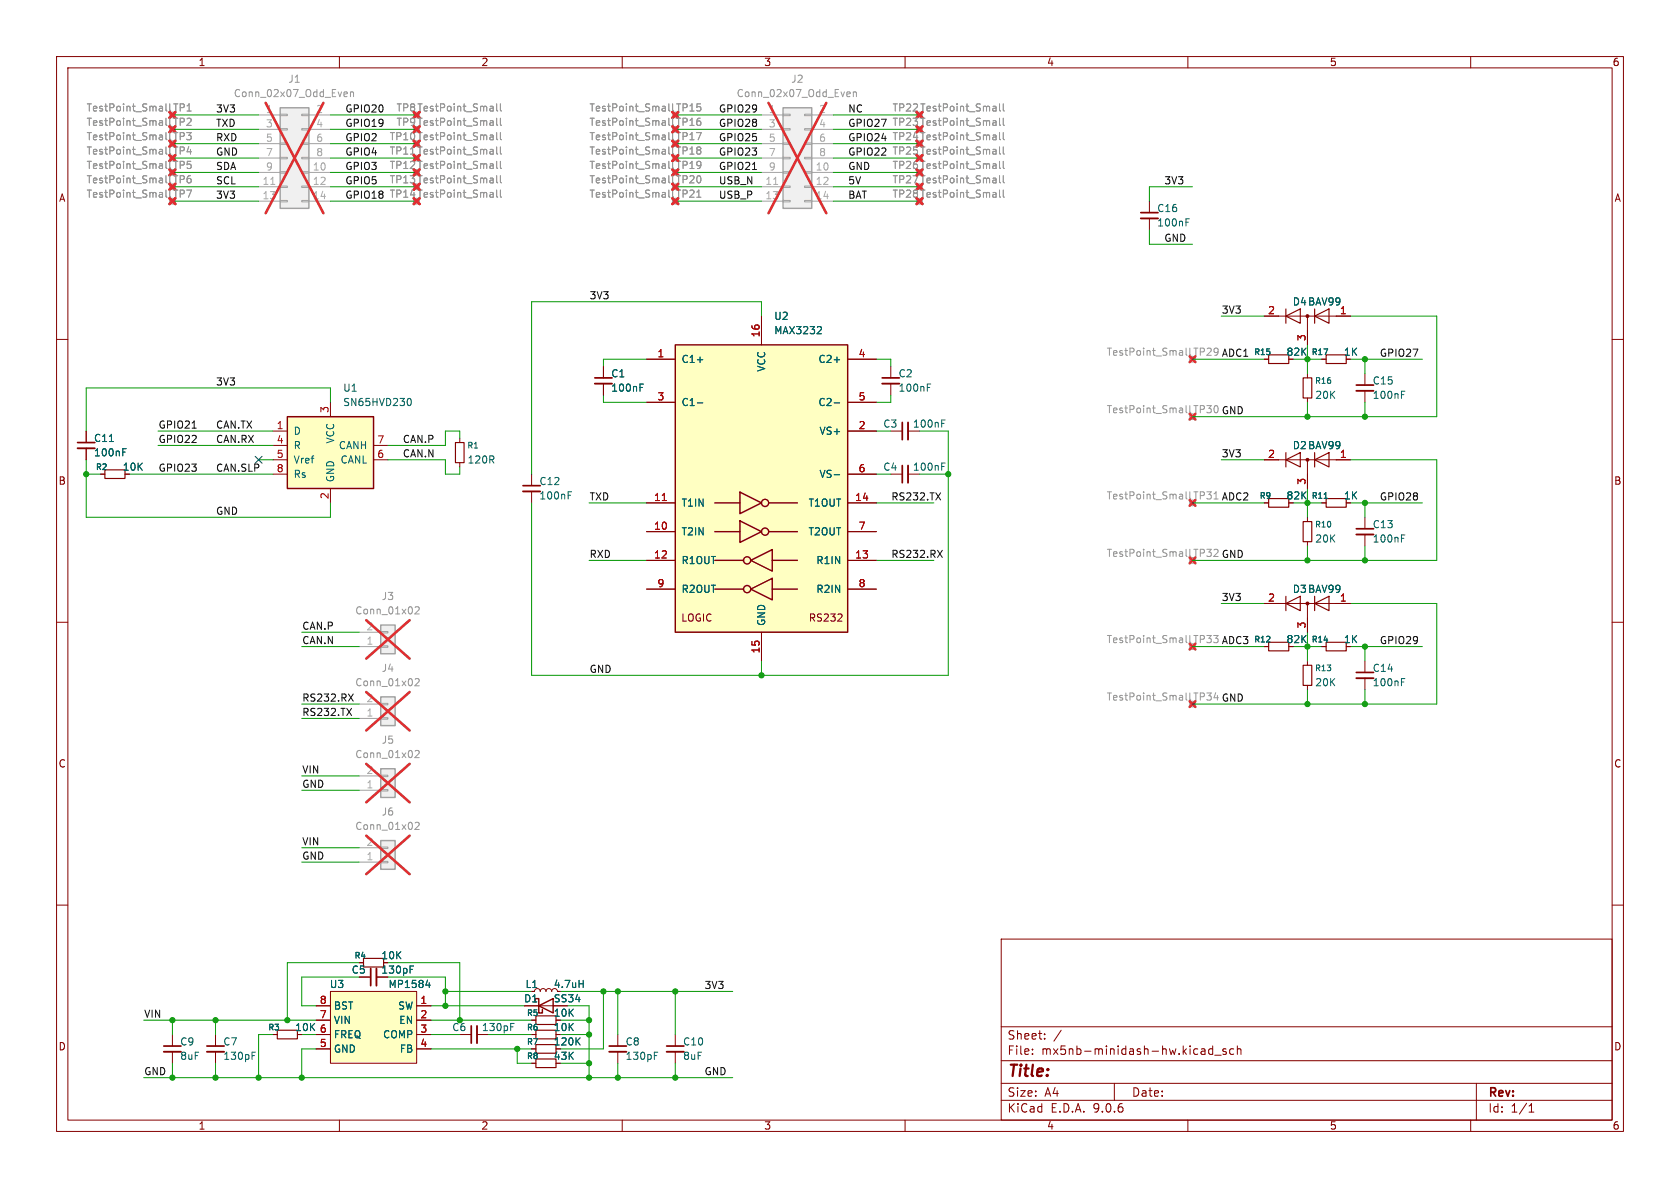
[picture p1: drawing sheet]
<svg xmlns="http://www.w3.org/2000/svg" width="297mm" height="210mm" viewBox="0 0 297 210" stroke-linecap="round" stroke-linejoin="round" font-family="sans-serif">
<g fill="none" stroke="#840000" stroke-width=".18">
<path d="M10 10h277v190h-277zM12 12h273v186h-273zM60 10v2M110 10v2M160 10v2M210 10v2M260 10v2M10 60h2M15.2 76.2v2M15.2 79.2v2.1M285 60h2M17.8 83.8h.7"/>
<path d="M241.3 91.4v2.1M241.3 94.5v2M10 110h2M241.3 116.8v2.1M241.3 119.9v2M285 110h2M10 160h2M94.5 175.3l.1-.4 .4-.1 .4 .1 .1 .4 .1-.4 .3-.1h.4l.2 .5 .2-.4 .4-.1 .3 .1 .1 .4M177 166h108v32h-108zM285 160h2M60 198v2M110 198v2"/>
<path d="M160 198v2M177 194.5h108M177 191.5h108M177 187.5h108M177 181.5h108M182.5 186.3v.1M182.5 185.5v.1M184.7 183.6v.1M184.7 182.8v.1M187.6 182.1l-1.3 2M197 191.5v3M210 198v2"/>
<path d="M214.4 184.9v1.5M214.4 185.5l-.4-.1-.3 .3v.4l.1 .2h.6M214.7 186.5h1.2M216.7 185.5l-.3-.1-.2 .2v.2l.5 .2v.3h-.5M218.1 185.5l-.4-.1-.3 .3v.4l.1 .2h.6M218.7 185.5l.3-.1 .3 .1 .1 .9M218.7 184.9v1.5M260 198v2M261 191.5v6.5M270.3 196.6h.9M270.3 195.5l.4-.4v1.5"/>
</g>
<path d="M18.5 83.1h3.6v1.5h-3.6z" fill="none" stroke="#840000" stroke-width=".2"/>
<path d="M19.3 78h.8M21.7 79.9h.4M21.7 79.3h.6M247.8 95.2h.4M247.8 94.6h.6M247.8 120h.6M247.8 120.6h.4M102.4 173.9h.7M103.1 173.3v1.3" fill="none" stroke="#006464" stroke-width=".18"/>
<path d="M13.7 78.2h3.1M239.8 93.5h3M239.8 118.9h3" fill="none" stroke="#840000" stroke-width=".3"/>
<path d="M13.7 79.2h3.1M239.8 94.5h3M239.8 119.9h3" fill="none" stroke="#840000" stroke-width=".33"/>
<path d="M67.3 135.9h2.5v5.1h-2.5z" fill="#f0f0f0"/>
<path d="M67.3 135.9h2.5v5.1h-2.5z" fill="none" stroke="#a1a1a1" stroke-width=".25"/>
<g fill="none" stroke="#a1a1a1" stroke-width=".18">
<path d="M63.5 139.7h3.8M63.5 137.2h3.8M67.3 139.6h1.3v.2h-1.3zM67.3 137h1.3v.3h-1.3z"/>
<circle cx="210.8" cy="73.7" r=".51"/>
<circle cx="210.8" cy="63.5" r=".51"/>
</g>
<path d="M208.9 62l.2 .1v.7M208.9 72.1l.2 .2v.7M209.1 62.7l-.4 .1M209.1 62.3h-.4M209.1 72.9l-.4 .1M209.1 72.4l-.4 .1M209.7 61.5v1.1l.2 .2M209.7 71.7v1.1l.2 .2M73.4 132.8l.5-.1 .2 .3-.8 .9h.8" fill="none" stroke="#989898" stroke-width=".18"/>
<path d="M210.3 63l1 1M210.3 73.2l1 1M211.3 63l-1 1M211.3 73.2l-1 1M64.7 135l7.7 6.8M72.4 135l-7.7 6.8" fill="none" stroke="#e12e31" stroke-width=".46"/>
<path d="M239.8 68.1h3" fill="none" stroke="#840000" stroke-width=".3"/>
<path d="M239.8 69.1h3" fill="none" stroke="#840000" stroke-width=".33"/>
<path d="M241.3 66v2.1M241.3 69.1v2M223.5 81.3h15.3M231.1 81.3v5.1M231.1 91.4v.8M231.1 95.8v.7M223.5 106.7h15.3M231.1 106.7v5.1M231.1 116.8v.8M233.7 114.3h.7M231.1 121.2v.7" fill="none" stroke="#840000" stroke-width=".18"/>
<path d="M247.8 69.8h.4M247.8 69.2h.6" fill="none" stroke="#006464" stroke-width=".18"/>
<path d="M227.3 81.3l2.6-1.3v2.6zM227.3 80v2.6M230.4 92.2h1.5v3.6h-1.5zM232.4 81.3l2.5-1.3v2.6zM232.4 80v2.6M227.3 106.7l2.6-1.3v2.6zM227.3 105.4v2.6M230.4 117.6h1.5v3.6h-1.5zM232.4 106.7l2.5-1.3v2.6zM232.4 105.4v2.6M234.4 113.5h3.6v1.6h-3.6z" fill="none" stroke="#840000" stroke-width=".2"/>
<g fill="#840000" stroke="#840000" stroke-width=".18">
<circle cx="231.1" cy="106.7" r=".25"/>
<circle cx="231.1" cy="81.3" r=".25"/>
</g>
<path d="M67.3 110.5h2.5v5.1h-2.5z" fill="#f0f0f0"/>
<path d="M67.3 110.5h2.5v5.1h-2.5z" fill="none" stroke="#a1a1a1" stroke-width=".25"/>
<path d="M63.5 114.3h3.8M63.5 111.8h3.8M67.3 114.2h1.3v.2h-1.3zM67.3 111.6h1.3v.3h-1.3z" fill="none" stroke="#a1a1a1" stroke-width=".18"/>
<path d="M73.4 107.4l.5-.1 .2 .3-.8 .9h.8" fill="none" stroke="#989898" stroke-width=".18"/>
<path d="M64.7 109.6l7.7 6.8M72.4 109.6l-7.7 6.8" fill="none" stroke="#e12e31" stroke-width=".46"/>
<path d="M67.3 123.2h2.5v5.1h-2.5z" fill="#f0f0f0"/>
<path d="M67.3 123.2h2.5v5.1h-2.5z" fill="none" stroke="#a1a1a1" stroke-width=".25"/>
<g fill="none" stroke="#a1a1a1" stroke-width=".18">
<path d="M63.5 127h3.8M63.5 124.5h3.8M67.3 126.9h1.3v.2h-1.3zM67.3 124.3h1.3v.3h-1.3z"/>
<circle cx="30.5" cy="25.4" r=".51"/>
<circle cx="30.5" cy="20.3" r=".51"/>
<circle cx="30.5" cy="33" r=".51"/>
<circle cx="30.5" cy="27.9" r=".51"/>
<circle cx="30.5" cy="30.5" r=".51"/>
<circle cx="30.5" cy="35.6" r=".51"/>
<circle cx="30.5" cy="22.9" r=".51"/>
<circle cx="162.6" cy="30.5" r=".51"/>
<circle cx="162.6" cy="27.9" r=".51"/>
<circle cx="162.6" cy="25.4" r=".51"/>
<circle cx="162.6" cy="20.3" r=".51"/>
<circle cx="162.6" cy="33" r=".51"/>
<circle cx="162.6" cy="22.9" r=".51"/>
<circle cx="162.6" cy="35.6" r=".51"/>
</g>
<g fill="none" stroke="#989898" stroke-width=".18">
<path d="M28.6 18.8l.1 .2v.6M28.7 19.6h-.4M28.7 19.1h-.4M29.3 18.4v1l.2 .2M175.9 18.8l.2 .2v.6M176.1 19.6h-.4M176.1 19.1h-.4M176.7 18.4v1l.2 .2M177.4 18.4v1l.1 .2M28.6 21.3l.1 .2v.7M28.6 23.9l.1 .1v.7M28.6 26.4l.1 .2v.6"/>
<path d="M28.6 28.9l.1 .2v.7M28.6 31.5l.1 .2v.6M28.6 34l.1 .2v.7M28.7 34.8l-.4 .1M28.7 34.3l-.4 .1M28.7 32.3h-.4M28.7 31.8h-.4M28.7 29.7l-.4 .1M28.7 29.2l-.4 .1M28.7 24.6l-.4 .1M28.7 24.2h-.4M28.7 22.1l-.4 .1"/>
<path d="M28.7 21.6l-.4 .1M28.7 27.2h-.4M28.7 26.7l-.4 .1M29.3 33.6v1.1l.2 .2M29.3 20.9v1.1l.2 .2M29.3 23.4v1.1l.2 .2M29.3 26v1.1l.2 .1M29.3 28.5v1.1l.2 .2M29.3 31.1v1l.2 .2M175.9 21.3l.2 .2v.7M175.9 23.9l.2 .1v.7M175.9 26.4l.2 .2v.6"/>
<path d="M175.9 28.9l.2 .2v.7M175.9 31.5l.2 .2v.6M175.9 34l.2 .2v.7M176.1 34.8l-.4 .1M176.1 34.3l-.4 .1M176.1 32.3h-.4M176.1 31.8h-.4M176.1 29.7l-.4 .1M176.1 29.2l-.4 .1M176.1 24.6l-.4 .1M176.1 24.2h-.4M176.1 22.1l-.4 .1"/>
<path d="M176.1 21.6l-.4 .1M176.1 27.2h-.4M176.1 26.7l-.4 .1M176.7 31.1v1l.2 .2M176.7 20.9v1.1l.2 .2M176.7 23.4v1.1l.2 .2M176.7 26v1.1l.2 .1M176.7 28.5v1.1l.2 .2M176.7 33.6v1.1l.2 .2M177.4 31.1v1l.1 .2M177.4 20.9v1.1l.1 .2M177.4 23.4v1.1l.1 .2"/>
<path d="M177.4 26v1.1l.1 .1M177.4 28.5v1.1l.1 .2M177.4 33.6v1.1l.1 .2M73.4 120.1l.5-.1 .2 .3-.8 .9h.8"/>
</g>
<g fill="none" stroke="#e12e31" stroke-width=".46">
<path d="M30 19.8l1 1M31 19.8l-1 1M162.1 19.8l1 1M163.1 19.8l-1 1M30 35.1l1 1M30 32.5l1 1M30 30l1 1M30 24.9l1 1M30 22.4l1 1M30 27.4l1 1M31 35.1l-1 1M31 32.5l-1 1"/>
<path d="M31 30l-1 1M31 24.9l-1 1M31 22.4l-1 1M31 27.4l-1 1M162.1 32.5l1 1M162.1 30l1 1M162.1 22.4l1 1M162.1 24.9l1 1M162.1 35.1l1 1M162.1 27.4l1 1M163.1 32.5l-1 1M163.1 30l-1 1"/>
<path d="M163.1 22.4l-1 1M163.1 24.9l-1 1M163.1 35.1l-1 1M163.1 27.4l-1 1M64.7 122.3l7.7 6.8M72.4 122.3l-7.7 6.8"/>
</g>
<path d="M227.3 55.9l2.6-1.3v2.6zM227.3 54.6v2.6M232.4 55.9l2.5-1.3v2.6zM232.4 54.6v2.6M224.3 62.7h3.5v1.6h-3.5zM230.4 66.8h1.5v3.6h-1.5zM234.4 62.7h3.6v1.6h-3.6zM224.3 88.1h3.5v1.6h-3.5zM234.4 88.1h3.6v1.6h-3.6zM49 182.1h3.6v1.5h-3.6z" fill="none" stroke="#840000" stroke-width=".2"/>
<g fill="none" stroke="#840000" stroke-width=".18">
<path d="M203.2 35.6v2M203.2 38.6v2M223.5 55.9h15.3M231.1 55.9v5.1M157.5 64.8v2M157.5 67.8v2.1M223.5 63.5h.8M231.1 66v.8M231.1 70.4v.7M233.7 63.5h.7M223.5 88.9h.8M233.7 88.9h.7"/>
<path d="M30.5 182.9v2M30.5 185.9v2.1M38.1 182.9v2M38.1 185.9v2.1M48.3 182.9h.7"/>
</g>
<path d="M209.7 39.3h.4M209.7 38.7h.6M163.9 68.5h.5M163.9 67.9h.6M234.1 88.1h.6M44.6 186.6h.4M44.6 186h.6" fill="none" stroke="#006464" stroke-width=".18"/>
<circle cx="231.1" cy="55.9" r=".25" fill="#840000" stroke="#840000" stroke-width=".18"/>
<path d="M201.7 37.6h3M156 66.8h3M29 184.9h3M36.6 184.9h3" fill="none" stroke="#840000" stroke-width=".3"/>
<path d="M201.7 38.6h3M156 67.8h3M29 185.9h3M36.6 185.9h3" fill="none" stroke="#840000" stroke-width=".33"/>
<path d="M49.5 19.1h5.1v17.7h-5.1z" fill="#f0f0f0"/>
<path d="M49.5 19.1h5.1v17.7h-5.1z" fill="none" stroke="#a1a1a1" stroke-width=".25"/>
<g fill="none" stroke="#a1a1a1" stroke-width=".18">
<path d="M45.7 20.3h3.8M45.7 22.9h3.8M45.7 25.4h3.8M45.7 27.9h3.8M45.7 30.5h3.8M45.7 33h3.8M45.7 35.6h3.8M49.5 20.2h1.3v.2h-1.3zM49.5 22.7h1.3v.3h-1.3zM49.5 25.3h1.3v.2h-1.3zM49.5 27.8h1.3v.3h-1.3zM49.5 30.4h1.3v.2h-1.3z"/>
<path d="M49.5 32.9h1.3v.2h-1.3zM49.5 35.4h1.3v.3h-1.3zM53.3 20.2h1.3v.2h-1.3zM53.3 22.7h1.3v.3h-1.3zM53.3 25.3h1.3v.2h-1.3zM53.3 27.8h1.3v.3h-1.3zM53.3 30.4h1.3v.2h-1.3zM53.3 32.9h1.3v.2h-1.3zM53.3 35.4h1.3v.3h-1.3zM54.6 20.3h3.8M54.6 22.9h3.8M54.6 25.4h3.8"/>
<path d="M54.6 27.9h3.8M54.6 30.5h3.8M54.6 33h3.8M54.6 35.6h3.8"/>
<circle cx="119.4" cy="22.9" r=".51"/>
</g>
<path d="M47.9 32.6h.7" fill="none" stroke="#aaa" stroke-width=".18"/>
<path d="M61 16.2l.4 .1v.2l-.6 .2M61.4 17l-.4 .1M62 16.4l.1-.2 .3 .1 .1 .8M62 16.2v.9M117.5 21.3l.1 .2v.7M117.6 22.1l-.4 .1M117.6 21.6l-.4 .1M118.2 20.9v1.1l.2 .2" fill="none" stroke="#989898" stroke-width=".18"/>
<path d="M47 18.2l10.2 19.5M57.2 18.2l-10.2 19.5M118.9 22.4l1 1M119.9 22.4l-1 1" fill="none" stroke="#e12e31" stroke-width=".46"/>
<path d="M67.3 148.6h2.5v5.1h-2.5z" fill="#f0f0f0"/>
<path d="M67.3 148.6h2.5v5.1h-2.5z" fill="none" stroke="#a1a1a1" stroke-width=".25"/>
<g fill="none" stroke="#a1a1a1" stroke-width=".18">
<path d="M63.5 152.4h3.8M63.5 149.9h3.8M67.3 152.3h1.3v.2h-1.3zM67.3 149.7h1.3v.3h-1.3z"/>
<circle cx="119.4" cy="25.4" r=".51"/>
<circle cx="119.4" cy="20.3" r=".51"/>
<circle cx="119.4" cy="30.5" r=".51"/>
<circle cx="119.4" cy="27.9" r=".51"/>
<circle cx="119.4" cy="33" r=".51"/>
</g>
<g fill="none" stroke="#989898" stroke-width=".18">
<path d="M117.5 18.8l.1 .2v.6M117.6 19.6h-.4M117.6 19.1h-.4M118.2 18.4v1l.2 .2M117.5 23.9l.1 .1v.7M117.5 26.4l.1 .2v.6M117.5 28.9l.1 .2v.7M117.5 31.5l.1 .2v.6M117.6 24.6l-.4 .1M117.6 24.2h-.4M117.6 27.2h-.4M117.6 26.7l-.4 .1"/>
<path d="M117.6 32.3h-.4M117.6 31.8h-.4M117.6 29.7l-.4 .1M117.6 29.2l-.4 .1M118.2 23.4v1.1l.2 .2M118.2 26v1.1l.2 .1M118.2 28.5v1.1l.2 .2M118.2 31.1v1l.2 .2M73.4 145.5l.5-.1 .2 .3-.8 .9h.8"/>
</g>
<path d="M118.9 19.8l1 1M119.9 19.8l-1 1M118.9 24.9l1 1M118.9 27.4l1 1M118.9 32.5l1 1M118.9 30l1 1M119.9 24.9l-1 1M119.9 27.4l-1 1M119.9 32.5l-1 1M119.9 30l-1 1M64.7 147.7l7.7 6.8M72.4 147.7l-7.7 6.8" fill="none" stroke="#e12e31" stroke-width=".46"/>
<path d="M64.3 169.4h3.5v1.5h-3.5zM94.7 187.2h3.6v1.5h-3.6z" fill="none" stroke="#840000" stroke-width=".2"/>
<path d="M63.5 170.2h.8M94 188h.7" fill="none" stroke="#840000" stroke-width=".18"/>
<path d="M119.4 61h30.5v50.8h-30.5z" fill="#ffffc2"/>
<g fill="none" stroke="#840000" stroke-width=".25">
<path d="M119.4 61h30.5v50.8h-30.5zM126.4 88.9h4.4M126.4 94h4.4M126.4 99.1h5M130.8 87l3.8 1.9-3.8 1.9zM130.8 92.1l3.8 1.9-3.8 1.9zM132.7 99.1l3.8-1.9v3.8zM135.9 88.9h5.1M135.9 94h5.1M136.5 99.1h4.5M126.4 104.1h5M132.7 104.1l3.8-1.9v3.8z"/>
<path d="M136.5 104.1h4.5"/>
<circle cx="132.1" cy="99.1" r=".63"/>
<circle cx="135.3" cy="88.9" r=".63"/>
<circle cx="135.3" cy="94" r=".63"/>
<circle cx="132.1" cy="104.1" r=".63"/>
</g>
<g fill="none" stroke="#840000" stroke-width=".18">
<path d="M134.6 55.9v5.1M114.3 63.5h5.1M114.3 71.1h5.1M149.9 63.5h5M149.9 71.1h5M149.9 76.2h5M114.3 88.9h5.1M114.3 94h5.1M114.3 99.1h5.1M149.9 88.9h5M149.9 94h5M149.9 99.1h5"/>
<path d="M149.9 83.8h5M114.3 104.1h5.1M134.6 111.8v5M148.1 109.8h.8M148.8 108.7v.4M149.9 104.1h5M63.5 172.7h2M66.5 172.7h2.1"/>
</g>
<path d="M145 57.7l.2 .3v.3l-.8 .7h.8M123.3 63.6h.9M123.3 71.2h.9M147.5 63.6h.9M147.5 71.2h.9M147.5 83.9h.9M72.5 171.4h.4M72.5 170.8h.6" fill="none" stroke="#006464" stroke-width=".18"/>
<path d="M117.1 88.5h.7" fill="none" stroke="#a90000" stroke-width=".18"/>
<path d="M65.5 171.2v3" fill="none" stroke="#840000" stroke-width=".3"/>
<path d="M66.5 171.2v3" fill="none" stroke="#840000" stroke-width=".33"/>
<path d="M58.4 175.3h15.3v12.7h-15.3z" fill="#ffffc2"/>
<g fill="none" stroke="#840000" stroke-width=".18">
<path d="M55.9 177.8h2.5M58.4 175.3h15.3v12.7h-15.3zM73.7 177.8h2.5M55.9 180.3h2.5M55.9 182.9h2.5M55.9 185.4h2.5M73.7 180.3h2.5M73.7 182.9h2.5M73.7 185.4h2.5M81.3 182.9h2M84.3 182.9h2.1M94 180.3h.7"/>
<path d="M94 182.9h.7M94 185.4h.7"/>
</g>
<path d="M75.3 174.1h.8M75.9 173.7v.9M90.3 181.5h.4M90.3 180.9h.6M102 184l.6 .7M102.6 183.5l-.8 .7" fill="none" stroke="#006464" stroke-width=".18"/>
<path d="M83.3 181.4v3" fill="none" stroke="#840000" stroke-width=".3"/>
<path d="M84.3 181.4v3" fill="none" stroke="#840000" stroke-width=".33"/>
<path d="M94.7 179.6h3.6v1.5h-3.6zM94.7 184.7h3.6v1.5h-3.6zM94.7 182.1h3.6v1.5h-3.6z" fill="none" stroke="#840000" stroke-width=".2"/>
<g fill="none" stroke="#a1a1a1" stroke-width=".18">
<circle cx="210.8" cy="99.1" r=".51"/>
<circle cx="210.8" cy="88.9" r=".51"/>
</g>
<path d="M208.9 87.4l.2 .1v.7M208.9 97.5l.2 .2v.7M209.1 98.3l-.4 .1M209.1 97.8l-.4 .1M209.1 88.1l-.4 .1M209.1 87.7h-.4M209.7 97.1v1.1l.2 .2M209.7 86.9v1.1l.2 .2" fill="none" stroke="#989898" stroke-width=".18"/>
<path d="M210.3 98.6l1 1M210.3 88.4l1 1M211.3 98.6l-1 1M211.3 88.4l-1 1" fill="none" stroke="#e12e31" stroke-width=".46"/>
<path d="M138.4 19.1h5.1v17.7h-5.1z" fill="#f0f0f0"/>
<path d="M138.4 19.1h5.1v17.7h-5.1z" fill="none" stroke="#a1a1a1" stroke-width=".25"/>
<g fill="none" stroke="#a1a1a1" stroke-width=".18">
<path d="M134.6 20.3h3.8M134.6 22.9h3.8M134.6 25.4h3.8M134.6 27.9h3.8M134.6 30.5h3.8M134.6 33h3.8M134.6 35.6h3.8M138.4 20.2h1.3v.2h-1.3zM138.4 22.7h1.3v.3h-1.3zM138.4 25.3h1.3v.2h-1.3zM138.4 27.8h1.3v.3h-1.3zM138.4 30.4h1.3v.2h-1.3z"/>
<path d="M138.4 32.9h1.3v.2h-1.3zM138.4 35.4h1.3v.3h-1.3zM142.2 20.2h1.3v.2h-1.3zM142.2 22.7h1.3v.3h-1.3zM142.2 25.3h1.3v.2h-1.3zM142.2 27.8h1.3v.3h-1.3zM142.2 30.4h1.3v.2h-1.3zM142.2 32.9h1.3v.2h-1.3zM142.2 35.4h1.3v.3h-1.3zM143.5 20.3h3.8M143.5 22.9h3.8M143.5 25.4h3.8"/>
<path d="M143.5 27.9h3.8M143.5 30.5h3.8M143.5 33h3.8M143.5 35.6h3.8"/>
<circle cx="73.7" cy="25.4" r=".51"/>
<circle cx="73.7" cy="22.9" r=".51"/>
<circle cx="73.7" cy="27.9" r=".51"/>
<circle cx="73.7" cy="20.3" r=".51"/>
<circle cx="73.7" cy="30.5" r=".51"/>
<circle cx="73.7" cy="33" r=".51"/>
<circle cx="73.7" cy="35.6" r=".51"/>
<circle cx="119.4" cy="35.6" r=".51"/>
<circle cx="210.8" cy="114.3" r=".51"/>
<circle cx="210.8" cy="124.5" r=".51"/>
</g>
<path d="M136.8 32.6h.7" fill="none" stroke="#aaa" stroke-width=".18"/>
<g fill="none" stroke="#989898" stroke-width=".18">
<path d="M87 18.8l.2 .2v.6M87.2 19.6h-.4M87.2 19.1h-.4M87.8 18.4v1l.2 .2M88.5 18.4v1l.1 .2M149.9 16.2l.4 .1v.2l-.6 .2M150.3 17l-.4 .1M150.9 16.4l.1-.2 .3 .1 .1 .8M150.9 16.2v.9M87 21.3l.2 .2v.7M87 23.9l.2 .1v.7M87 26.4l.2 .2v.6"/>
<path d="M87 28.9l.2 .2v.7M87 31.5l.2 .2v.6M87 34l.2 .2v.7M87.2 34.8l-.4 .1M87.2 34.3l-.4 .1M87.2 22.1l-.4 .1M87.2 21.6l-.4 .1M87.2 29.7l-.4 .1M87.2 29.2l-.4 .1M87.2 27.2h-.4M87.2 26.7l-.4 .1M87.2 32.3h-.4"/>
<path d="M87.2 31.8h-.4M87.2 24.6l-.4 .1M87.2 24.2h-.4M87.8 20.9v1.1l.2 .2M87.8 23.4v1.1l.2 .2M87.8 26v1.1l.2 .1M87.8 28.5v1.1l.2 .2M87.8 31.1v1l.2 .2M87.8 33.6v1.1l.2 .2M88.5 20.9v1.1l.1 .2M88.5 23.4v1.1l.1 .2M88.5 26v1.1l.1 .1"/>
<path d="M88.5 28.5v1.1l.1 .2M88.5 31.1v1l.1 .2M88.5 33.6v1.1l.1 .2M117.5 34l.1 .2v.7M117.6 34.8l-.4 .1M117.6 34.3l-.4 .1M118.2 33.6v1.1l.2 .2M123.2 34.9h.7M208.9 112.8l.2 .1v.7M209.1 113.5l-.4 .1M209.1 113.1h-.4M209.7 112.3v1.1l.2 .2"/>
<path d="M208.9 122.9l.2 .2v.7M209.1 123.7l-.4 .1M209.1 123.2l-.4 .1M209.7 122.5v1.1l.2 .2"/>
</g>
<g fill="none" stroke="#e12e31" stroke-width=".46">
<path d="M73.2 19.8l1 1M74.2 19.8l-1 1M135.9 18.2l10.2 19.5M146.1 18.2l-10.2 19.5M73.2 22.4l1 1M73.2 30l1 1M73.2 27.4l1 1M73.2 32.5l1 1M73.2 35.1l1 1M73.2 24.9l1 1M74.2 22.4l-1 1M74.2 30l-1 1"/>
<path d="M74.2 27.4l-1 1M74.2 32.5l-1 1M74.2 35.1l-1 1M74.2 24.9l-1 1M118.9 35.1l1 1M119.9 35.1l-1 1M210.3 113.8l1 1M211.3 113.8l-1 1M210.3 124l1 1M211.3 124l-1 1"/>
</g>
<path d="M105.2 66.8h3M159.5 74.7v3M92.5 85.9h3M159.5 82.3v3M107.7 184.9h3M117.9 184.9h3" fill="none" stroke="#840000" stroke-width=".3"/>
<path d="M105.2 67.8h3M160.5 74.7v3M92.5 86.9h3M160.5 82.3v3M107.7 185.9h3M117.9 185.9h3" fill="none" stroke="#840000" stroke-width=".33"/>
<g fill="none" stroke="#840000" stroke-width=".18">
<path d="M81.3 77.5v.7M106.7 64.8v2M106.7 67.8v2.1M157.5 76.2h2M160.5 76.2h2.1M81.3 81.8v.8M94 83.8v2.1M94 86.9v2M157.5 83.8h2M160.5 83.8h2.1M223.5 114.3h.8M92.7 177.8h5.1"/>
<path d="M109.2 182.9v2M109.2 185.9v2.1M119.4 182.9v2M119.4 185.9v2.1"/>
</g>
<path d="M113.1 68.5h.5M113.1 67.9h.6M166.5 74.8h.4M166.5 74.2h.6M100.4 87.5h.5M100.4 86.9h.6M166.5 82.5h.4M166.5 81.9h.6M115.7 186.6h.4M115.7 186h.6" fill="none" stroke="#006464" stroke-width=".18"/>
<path d="M94.6 177.2v-.7h.6v2.6h.7v-.7M95.2 177.8l2.6-1.3v2.6z" fill="none" stroke="#840000" stroke-width=".25"/>
<path d="M80.5 78.2h1.5v3.6h-1.5zM224.3 113.5h3.5v1.6h-3.5z" fill="none" stroke="#840000" stroke-width=".2"/>
<path d="M50.8 73.7h15.2v12.7h-15.2z" fill="#ffffc2"/>
<path d="M50.8 73.7h15.2v12.7h-15.2z" fill="none" stroke="#840000" stroke-width=".25"/>
<g fill="none" stroke="#840000" stroke-width=".18">
<path d="M134.6 55.9v5.1M223.5 55.9h2.6M231.1 58.4v2.6M236.2 55.9h2.6M15.2 76.2v2M15.2 79.2v2.1M48.3 76.2h2.5M48.3 78.7h2.5M58.4 71.1v2.6M66 78.7h2.6M106.7 64.8v2M106.7 67.8v2.1"/>
<path d="M114.3 63.5h5.1M114.3 71.1h5.1M149.9 76.2h5M149.9 63.5h5M149.9 71.1h5M223.5 63.5h.8M233.7 63.5h.7M17.8 83.8h.7M48.3 81.3h2.5M48.3 83.8h2.5M58.4 86.4v2.5M66 81.3h2.6"/>
<path d="M114.3 88.9h5.1M114.3 94h5.1M114.3 99.1h5.1M149.9 83.8h5M149.9 88.9h5M149.9 94h5M149.9 99.1h5M223.5 81.3h2.6M223.5 88.9h.8M231.1 83.8v2.6M233.7 88.9h.7M236.2 81.3h2.6"/>
<path d="M114.3 104.1h5.1M134.6 111.8v5M149.9 104.1h5M223.5 114.3h.8M223.5 106.7h2.6M231.1 109.2v2.6M233.7 114.3h.7M236.2 106.7h2.6M55.9 177.8h2.5M63.5 170.2h.8M63.5 172.7h2M66.5 172.7h2.1"/>
<path d="M73.7 177.8h2.5M92.7 177.8h2.5M48.3 182.9h.7M55.9 182.9h2.5M55.9 180.3h2.5M55.9 185.4h2.5M73.7 182.9h2.5M73.7 180.3h2.5M73.7 185.4h2.5M94 182.9h.7M94 180.3h.7M94 185.4h.7"/>
<path d="M94 188h.7"/>
</g>
<g fill="none" stroke="#006464" stroke-width=".18">
<path d="M145 57.7l.2 .3v.3l-.8 .7h.8M19.3 78h.8M21.7 79.9h.4M21.7 79.3h.6M72.2 70.5l.1-.1a.68 .68 0 0 1 .4 .7 .68 .68 0 0 1-.4 .6l-.1-.1M113.1 68.5h.5M113.1 67.9h.6M123.3 63.6h.9M123.3 71.2h.9M147.5 63.6h.9M147.5 71.2h.9M147.5 83.9h.9"/>
<path d="M234.1 88.1h.6M72.5 171.4h.4M72.5 170.8h.6M75.3 174.1h.8M75.9 173.7v.9M102.4 173.9h.7M103.1 173.3v1.3M102 184l.6 .7M102.6 183.5l-.8 .7"/>
</g>
<path d="M133 30h.8M34 75.7h.7M165.4 87.1l.9 1.3M165.7 97.3l.9 1.2M166.3 87.1l-.9 1.3M166.6 97.3l-.9 1.2M61.3 125.2l.8 1.3M61.6 122.7l.9 1.2M62.1 125.2l-.8 1.3M62.5 122.7l-.9 1.2" fill="none" stroke="#0f0f0f" stroke-width=".18"/>
<g fill="none" stroke="#009600" stroke-width=".18">
<path d="M30.5 33h15.2M30.5 25.4h15.2M30.5 22.9h15.2M30.5 27.9h15.2M30.5 30.5h15.2M30.5 20.3h15.2M30.5 35.6h15.2M58.4 33h15.3M58.4 25.4h15.3M58.4 22.9h15.3M58.4 27.9h15.3M58.4 30.5h15.3"/>
<path d="M58.4 20.3h15.3M58.4 35.6h15.3M119.4 33h15.2M119.4 25.4h15.2M119.4 22.9h15.2M119.4 27.9h15.2M119.4 30.5h15.2M119.4 20.3h15.2M119.4 35.6h15.2M147.3 33h15.3M147.3 25.4h15.3M147.3 22.9h15.3"/>
<path d="M147.3 27.9h15.3M147.3 30.5h15.3M147.3 20.3h15.3M147.3 35.6h15.3M210.8 33h-7.6v2.6M134.6 55.9v-2.6h-40.6v30.5M203.2 40.6v2.6h7.6M215.9 55.9h7.6M238.8 55.9h15.2v17.8h-43.2M27.9 76.2h20.4M27.9 78.7h20.4M58.4 71.1v-2.5h-43.2v7.6"/>
<path d="M81.3 77.5v-1.3h-2.6v2.5h-10.1M106.7 69.9v1.2h7.6M114.3 63.5h-7.6v1.3M154.9 63.5h2.6v1.3M154.9 76.2h2.6M157.5 69.9v1.2h-2.6M162.6 76.2h5v43.2h-73.6v-30.5M210.8 63.5h12.7M228.6 63.5h5.1M231.1 61v5M231.1 71.1v2.6M238.8 63.5h12.7"/>
<path d="M241.3 63.5v2.5M241.3 71.1v2.6M15.2 83.8h2.6M15.2 81.3v10.1h43.2v-2.5M22.9 83.8h25.4M45.7 81.3h2.6M68.6 81.3h10.1v2.5h2.6v-1.2M104.1 88.9h10.2M104.1 99.1h10.2M154.9 88.9h10.2M154.9 83.8h2.6M154.9 99.1h10.2"/>
<path d="M162.6 83.8h5M210.8 88.9h12.7M215.9 81.3h7.6M228.6 88.9h5.1M231.1 86.4v5M231.1 96.5v2.6M238.8 81.3h15.2v17.8h-43.2M238.8 88.9h12.7M241.3 88.9v2.5M241.3 96.5v2.6M53.3 114.3h10.2M53.3 111.8h10.2"/>
<path d="M134.6 116.8v2.6M210.8 114.3h12.7M215.9 106.7h7.6M228.6 114.3h5.1M231.1 111.8v5M238.8 106.7h15.2v17.8h-43.2M238.8 114.3h12.7M241.3 114.3v2.5M53.3 124.5h10.2M53.3 139.7h10.2M53.3 137.2h10.2M53.3 127h10.2"/>
<path d="M231.1 121.9v2.6M241.3 121.9v2.6M53.3 152.4h10.2M53.3 149.9h10.2M63.5 172.7h-10.2v5.1h2.6M63.5 170.2h-12.7v10.1M68.6 172.7h10.1v5.1M68.6 170.2h12.7v10.1M76.2 177.8h16.5M78.7 175.3h15.3M99.1 175.3h30.4M100.3 177.8h3.8v12.7"/>
<path d="M106.7 175.3v10.1h-7.6M109.2 175.3v7.6M119.4 175.3v7.6M25.4 180.3h30.5M25.4 190.5h104.1M30.5 180.3v2.6M30.5 188v2.5M38.1 180.3v2.6M38.1 188v2.5M48.3 182.9h-2.6v7.6M55.9 185.4h-2.6v5.1M76.2 185.4h17.8"/>
<path d="M76.2 180.3h17.8M76.2 182.9h5.1M86.4 182.9h7.6M91.4 185.4v2.6h2.6M99.1 180.3h5M99.1 188h5M99.1 182.9h5M109.2 188v2.5M119.4 188v2.5"/>
</g>
<path d="M45.1 80.7l1.2 1.2M46.3 80.7l-1.2 1.2" fill="none" stroke="#000084" stroke-width=".18"/>
<path d="M117.1 88.5h.7" fill="none" stroke="#a90000" stroke-width=".18"/>
<g fill="none" stroke="#989898" stroke-width=".18">
<path d="M28.6 18.8l.1 .2v.6M28.7 19.6h-.4M28.7 19.1h-.4M29.3 18.4v1l.2 .2M87 18.8l.2 .2v.6M87.2 19.6h-.4M87.2 19.1h-.4M87.8 18.4v1l.2 .2M88.5 18.4v1l.1 .2M117.5 18.8l.1 .2v.6M117.6 19.6h-.4M117.6 19.1h-.4"/>
<path d="M118.2 18.4v1l.2 .2M175.9 18.8l.2 .2v.6M176.1 19.6h-.4M176.1 19.1h-.4M176.7 18.4v1l.2 .2M177.4 18.4v1l.1 .2M28.6 21.3l.1 .2v.7M28.6 23.9l.1 .1v.7M28.6 26.4l.1 .2v.6M28.6 28.9l.1 .2v.7M28.6 31.5l.1 .2v.6M28.6 34l.1 .2v.7"/>
<path d="M28.7 32.3h-.4M28.7 31.8h-.4M28.7 29.7l-.4 .1M28.7 29.2l-.4 .1M28.7 22.1l-.4 .1M28.7 21.6l-.4 .1M28.7 24.6l-.4 .1M28.7 24.2h-.4M28.7 34.8l-.4 .1M28.7 34.3l-.4 .1M28.7 27.2h-.4M28.7 26.7l-.4 .1"/>
<path d="M29.3 20.9v1.1l.2 .2M29.3 23.4v1.1l.2 .2M29.3 26v1.1l.2 .1M29.3 28.5v1.1l.2 .2M29.3 31.1v1l.2 .2M29.3 33.6v1.1l.2 .2M87 21.3l.2 .2v.7M87 23.9l.2 .1v.7M87 26.4l.2 .2v.6M87 28.9l.2 .2v.7M87 31.5l.2 .2v.6M87 34l.2 .2v.7"/>
<path d="M87.2 32.3h-.4M87.2 31.8h-.4M87.2 29.7l-.4 .1M87.2 29.2l-.4 .1M87.2 22.1l-.4 .1M87.2 21.6l-.4 .1M87.2 24.6l-.4 .1M87.2 24.2h-.4M87.2 34.8l-.4 .1M87.2 34.3l-.4 .1M87.2 27.2h-.4M87.2 26.7l-.4 .1"/>
<path d="M87.8 20.9v1.1l.2 .2M87.8 23.4v1.1l.2 .2M87.8 26v1.1l.2 .1M87.8 28.5v1.1l.2 .2M87.8 31.1v1l.2 .2M87.8 33.6v1.1l.2 .2M88.5 20.9v1.1l.1 .2M88.5 23.4v1.1l.1 .2M88.5 26v1.1l.1 .1M88.5 28.5v1.1l.1 .2M88.5 31.1v1l.1 .2M88.5 33.6v1.1l.1 .2"/>
<path d="M117.5 34l.1 .2v.7M117.5 21.3l.1 .2v.7M117.5 23.9l.1 .1v.7M117.5 26.4l.1 .2v.6M117.5 28.9l.1 .2v.7M117.5 31.5l.1 .2v.6M117.6 32.3h-.4M117.6 31.8h-.4M117.6 29.7l-.4 .1M117.6 29.2l-.4 .1M117.6 22.1l-.4 .1M117.6 21.6l-.4 .1"/>
<path d="M117.6 24.6l-.4 .1M117.6 24.2h-.4M117.6 34.8l-.4 .1M117.6 34.3l-.4 .1M117.6 27.2h-.4M117.6 26.7l-.4 .1M118.2 33.6v1.1l.2 .2M118.2 20.9v1.1l.2 .2M118.2 23.4v1.1l.2 .2M118.2 26v1.1l.2 .1M118.2 28.5v1.1l.2 .2M118.2 31.1v1l.2 .2"/>
<path d="M123.2 34.9h.7M175.9 21.3l.2 .2v.7M175.9 23.9l.2 .1v.7M175.9 26.4l.2 .2v.6M175.9 28.9l.2 .2v.7M175.9 31.5l.2 .2v.6M175.9 34l.2 .2v.7M176.1 32.3h-.4M176.1 31.8h-.4M176.1 29.7l-.4 .1M176.1 29.2l-.4 .1M176.1 22.1l-.4 .1"/>
<path d="M176.1 21.6l-.4 .1M176.1 24.6l-.4 .1M176.1 24.2h-.4M176.1 34.8l-.4 .1M176.1 34.3l-.4 .1M176.1 27.2h-.4M176.1 26.7l-.4 .1M176.7 31.1v1l.2 .2M176.7 20.9v1.1l.2 .2M176.7 23.4v1.1l.2 .2M176.7 26v1.1l.2 .1M176.7 28.5v1.1l.2 .2"/>
<path d="M176.7 33.6v1.1l.2 .2M177.4 31.1v1l.1 .2M177.4 20.9v1.1l.1 .2M177.4 23.4v1.1l.1 .2M177.4 26v1.1l.1 .1M177.4 28.5v1.1l.1 .2M177.4 33.6v1.1l.1 .2"/>
</g>
<g fill="none" stroke="#e12e31" stroke-width=".46">
<path d="M30 19.8l1 1M31 19.8l-1 1M73.2 19.8l1 1M74.2 19.8l-1 1M118.9 19.8l1 1M119.9 19.8l-1 1M162.1 19.8l1 1M163.1 19.8l-1 1M30 27.4l1 1M30 22.4l1 1M30 24.9l1 1M30 30l1 1"/>
<path d="M30 32.5l1 1M30 35.1l1 1M31 27.4l-1 1M31 22.4l-1 1M31 24.9l-1 1M31 30l-1 1M31 32.5l-1 1M31 35.1l-1 1M73.2 24.9l1 1M73.2 35.1l1 1M73.2 32.5l1 1M73.2 27.4l1 1"/>
<path d="M73.2 30l1 1M73.2 22.4l1 1M74.2 24.9l-1 1M74.2 35.1l-1 1M74.2 32.5l-1 1M74.2 27.4l-1 1M74.2 30l-1 1M74.2 22.4l-1 1M118.9 35.1l1 1M118.9 30l1 1M118.9 32.5l1 1M118.9 27.4l1 1"/>
<path d="M118.9 24.9l1 1M118.9 22.4l1 1M119.9 35.1l-1 1M119.9 30l-1 1M119.9 32.5l-1 1M119.9 27.4l-1 1M119.9 24.9l-1 1M119.9 22.4l-1 1M162.1 32.5l1 1M162.1 30l1 1M162.1 22.4l1 1M162.1 24.9l1 1"/>
<path d="M162.1 35.1l1 1M162.1 27.4l1 1M163.1 32.5l-1 1M163.1 30l-1 1M163.1 22.4l-1 1M163.1 24.9l-1 1M163.1 35.1l-1 1M163.1 27.4l-1 1"/>
</g>
<g fill="#009600" stroke="#009600" stroke-width=".18">
<circle cx="241.3" cy="63.5" r=".46"/>
<circle cx="231.1" cy="73.7" r=".46"/>
<circle cx="231.1" cy="88.9" r=".46"/>
<circle cx="231.1" cy="63.5" r=".46"/>
<circle cx="106.7" cy="175.3" r=".46"/>
<circle cx="134.6" cy="119.4" r=".46"/>
<circle cx="167.6" cy="83.8" r=".46"/>
<circle cx="241.3" cy="124.5" r=".46"/>
<circle cx="231.1" cy="124.5" r=".46"/>
<circle cx="231.1" cy="99.1" r=".46"/>
<circle cx="241.3" cy="114.3" r=".46"/>
<circle cx="231.1" cy="114.3" r=".46"/>
<circle cx="241.3" cy="99.1" r=".46"/>
<circle cx="241.3" cy="88.9" r=".46"/>
<circle cx="241.3" cy="73.7" r=".46"/>
<circle cx="78.7" cy="177.8" r=".46"/>
<circle cx="78.7" cy="175.3" r=".46"/>
<circle cx="30.5" cy="180.3" r=".46"/>
<circle cx="38.1" cy="180.3" r=".46"/>
<circle cx="91.4" cy="185.4" r=".46"/>
<circle cx="81.3" cy="180.3" r=".46"/>
<circle cx="38.1" cy="190.5" r=".46"/>
<circle cx="45.7" cy="190.5" r=".46"/>
<circle cx="50.8" cy="180.3" r=".46"/>
<circle cx="53.3" cy="190.5" r=".46"/>
<circle cx="30.5" cy="190.5" r=".46"/>
<circle cx="15.2" cy="83.8" r=".46"/>
<circle cx="119.4" cy="175.3" r=".46"/>
<circle cx="109.2" cy="175.3" r=".46"/>
<circle cx="109.2" cy="190.5" r=".46"/>
<circle cx="104.1" cy="190.5" r=".46"/>
<circle cx="104.1" cy="180.3" r=".46"/>
<circle cx="104.1" cy="182.9" r=".46"/>
<circle cx="104.1" cy="188" r=".46"/>
<circle cx="119.4" cy="190.5" r=".46"/>
</g>
<text font-size="2.8" fill="#840000" x="178" y="190.9">Title:</text>
<g font-size="2.1" fill="#840000">
<text x="178" y="184">Sheet:</text>
<text x="178" y="186.7">File:</text>
<text x="184.1" y="186.7">mx5nb-minidash-hw.kicad_sch</text>
<text x="178" y="196.9">KiCad</text>
<text x="178" y="194.1">Size:</text>
<text x="184.7" y="194.1">A4</text>
<text x="185.7" y="196.9">E.D.A.</text>
<text x="193.3" y="196.9">9.0.6</text>
<text x="200" y="194.1">Date:</text>
<text x="263" y="194.3">Rev:</text>
<text x="263" y="196.9">Id:</text>
<text x="267.1" y="196.9">1/1</text>
</g>
<g font-size="1.8" fill="#840000">
<text x="35" y="11.9">1</text>
<text x="85" y="11.9">2</text>
<text x="135" y="11.9">3</text>
<text x="185" y="11.9">4</text>
<text x="235" y="11.9">5</text>
<text x="285" y="11.9">6</text>
<text x="10.3" y="35.9">A</text>
<text x="285.3" y="35.9">A</text>
<text x="227.3" y="63.1">82K</text>
<text x="237.5" y="63.1">1K</text>
<text x="21.6" y="83.4">10K</text>
<text x="10.3" y="85.9">B</text>
<text x="227.3" y="88.5">82K</text>
<text x="237.5" y="88.5">1K</text>
<text x="285.3" y="85.9">B</text>
<text x="120.3" y="110.1">LOGIC</text>
<text x="142.9" y="110.1">RS232</text>
<text x="227.3" y="113.9">82K</text>
<text x="237.5" y="113.9">1K</text>
<text x="10.3" y="135.9">C</text>
<text x="285.3" y="135.9">C</text>
<text x="67.3" y="169.8">10K</text>
<text x="92.8" y="174.9">L1</text>
<text x="97.8" y="174.9">4.7uH</text>
<text x="97.8" y="179.9">10K</text>
<text x="97.8" y="177.4">SS34</text>
<text x="10.3" y="185.9">D</text>
<text x="52.1" y="182.5">10K 6</text>
<text x="97.8" y="185">120K</text>
<text x="97.8" y="182.5">10K</text>
<text x="285.3" y="185.9">D</text>
<text x="97.8" y="187.6">43K</text>
<text x="35" y="199.9">1</text>
<text x="85" y="199.9">2</text>
<text x="135" y="199.9">3</text>
<text x="185" y="199.9">4</text>
<text x="235" y="199.9">5</text>
<text x="285" y="199.9">6</text>
</g>
<g font-size="1.8" fill="#989898">
<text x="41.2" y="17.4">Conn_02x07_Odd_Even</text>
<text x="50.9" y="14.8">J1</text>
<text x="130.1" y="17.4">Conn_02x07_Odd_Even</text>
<text x="139.8" y="14.8">J2</text>
<text x="15.2" y="22.5">TestPoint_Small</text>
<text x="15.2" y="19.9">TestPoint_Small</text>
<text x="104.1" y="22.5">TestPoint_Small</text>
<text x="104.1" y="19.9">TestPoint_Small</text>
<text x="15.2" y="25">TestPoint_Small</text>
<text x="15.2" y="27.5">TestPoint_Small</text>
<text x="104.1" y="25">TestPoint_Small</text>
<text x="104.1" y="27.5">TestPoint_Small</text>
<text x="15.2" y="35.2">TestPoint_Small</text>
<text x="15.2" y="32.6">TestPoint_Small</text>
<text x="15.2" y="30.1">TestPoint_Small</text>
<text x="104.1" y="32.6">TestPoint_Small</text>
<text x="104.1" y="30.1">TestPoint_Small</text>
<text x="104.1" y="35.2">TestPoint_Small</text>
<text x="195.5" y="63.1">TestPoint_Small</text>
<text x="195.5" y="73.3">TestPoint_Small</text>
<text x="195.5" y="88.5">TestPoint_Small</text>
<text x="195.5" y="98.7">TestPoint_Small</text>
<text x="67.4" y="106.3">J3</text>
<text x="62.7" y="108.8">Conn_01x02</text>
<text x="195.5" y="113.9">TestPoint_Small</text>
<text x="67.4" y="119">J4</text>
<text x="62.7" y="121.5">Conn_01x02</text>
<text x="195.5" y="124.1">TestPoint_Small</text>
<text x="67.4" y="131.7">J5</text>
<text x="62.7" y="134.2">Conn_01x02</text>
<text x="62.7" y="146.9">Conn_01x02</text>
<text x="67.4" y="144.4">J6</text>
</g>
<g font-size="1.8" fill="#a1a1a1">
<text x="30.5" y="22.5">TP2</text>
<text x="30.5" y="19.9">TP1</text>
<text x="70" y="22.5">TP9 TestPoint_Small</text>
<text x="70" y="19.9">TP8 TestPoint_Small</text>
<text x="119.4" y="22.5">TP16</text>
<text x="119.4" y="19.9">TP15</text>
<text x="157.7" y="19.9">TP22 TestPoint_Small</text>
<text x="157.7" y="22.5">TP23 TestPoint_Small</text>
<text x="30.5" y="25">TP3</text>
<text x="30.5" y="27.5">TP4</text>
<text x="68.8" y="27.5">TP11 TestPoint_Small</text>
<text x="68.8" y="25">TP10 TestPoint_Small</text>
<text x="119.4" y="25">TP17</text>
<text x="119.4" y="27.5">TP18</text>
<text x="157.7" y="25">TP24 TestPoint_Small</text>
<text x="157.7" y="27.5">TP25 TestPoint_Small</text>
<text x="30.5" y="35.2">TP7</text>
<text x="30.5" y="32.6">TP6</text>
<text x="30.5" y="30.1">TP5</text>
<text x="68.8" y="30.1">TP12 TestPoint_Small</text>
<text x="68.8" y="32.6">TP13 TestPoint_Small</text>
<text x="68.8" y="35.2">TP14 TestPoint_Small</text>
<text x="119.4" y="32.6">TP20</text>
<text x="119.4" y="30.1">TP19</text>
<text x="119.4" y="35.2">TP21</text>
<text x="157.7" y="32.6">TP27 TestPoint_Small</text>
<text x="157.7" y="30.1">TP26 TestPoint_Small</text>
<text x="157.7" y="35.2">TP28 TestPoint_Small</text>
</g>
<g font-size="1.8" fill="#0f0f0f">
<text x="38.1" y="22.5">TXD</text>
<text x="38.1" y="20">3V3</text>
<text x="61" y="20">GPIO20</text>
<text x="61" y="22.5">GPIO19</text>
<text x="127" y="20">GPIO29</text>
<text x="127" y="22.5">GPIO28</text>
<text x="149.9" y="20">NC</text>
<text x="149.9" y="22.5">GPIO27</text>
<text x="38.1" y="27.6">GND</text>
<text x="38.1" y="25.1">RXD</text>
<text x="61" y="27.6">GPIO4</text>
<text x="61" y="25.1">GPIO2</text>
<text x="127" y="25.1">GPIO25</text>
<text x="127" y="27.6">GPIO23</text>
<text x="149.9" y="27.6">GPIO22</text>
<text x="149.9" y="25.1">GPIO24</text>
<text x="38.1" y="35.2">3V3</text>
<text x="38.1" y="30.1">SDA</text>
<text x="38.1" y="32.7">SCL</text>
<text x="61" y="35.2">GPIO18</text>
<text x="61" y="32.7">GPIO5</text>
<text x="61" y="30.1">GPIO3</text>
<text x="127" y="30.1">GPIO21</text>
<text x="127" y="32.7">USB_N</text>
<text x="127" y="35.2">USB_P</text>
<text x="149.9" y="30.1">GND</text>
<text x="149.9" y="32.7">5V</text>
<text x="149.9" y="35.2">BAT</text>
<text x="205.7" y="32.7">3V3</text>
<text x="205.7" y="42.8">GND</text>
<text x="104.1" y="53">3V3</text>
<text x="215.9" y="55.5">3V3</text>
<text x="210.8" y="63.1">TP29 ADC1</text>
<text x="243.8" y="63.2">GPIO27</text>
<text x="38.1" y="68.2">3V3</text>
<text x="27.9" y="75.9">GPIO21</text>
<text x="38.1" y="75.9">CAN.TX</text>
<text x="210.8" y="73.3">TP30 GND</text>
<text x="27.9" y="83.5">GPIO23</text>
<text x="27.9" y="78.4">GPIO22</text>
<text x="38.1" y="78.4">CAN.RX</text>
<text x="38.1" y="83.5">CAN.SLP</text>
<text x="71.1" y="80.9">CAN.N</text>
<text x="71.1" y="78.4">CAN.P</text>
<text x="215.9" y="80.9">3V3</text>
<text x="104.1" y="88.6">TXD</text>
<text x="157.5" y="88.6">RS232.TX</text>
<text x="210.8" y="88.5">TP31 ADC2</text>
<text x="243.8" y="88.6">GPIO28</text>
<text x="38.1" y="91.1">GND</text>
<text x="104.1" y="98.7">RXD</text>
<text x="157.5" y="98.7">RS232.RX</text>
<text x="210.8" y="98.7">TP32 GND</text>
<text x="215.9" y="106.3">3V3</text>
<text x="53.3" y="111.4">CAN.P</text>
<text x="53.3" y="114">CAN.N</text>
<text x="210.8" y="113.9">TP33 ADC3</text>
<text x="243.8" y="114">GPIO29</text>
<text x="104.1" y="119">GND</text>
<text x="53.3" y="124.1">RS232.RX</text>
<text x="210.8" y="124.1">TP34 GND</text>
<text x="53.3" y="126.7">RS232.TX</text>
<text x="53.3" y="136.8">VIN</text>
<text x="53.3" y="139.4">GND</text>
<text x="53.3" y="149.5">VIN</text>
<text x="53.3" y="152.1">GND</text>
<text x="25.4" y="180">VIN</text>
<text x="124.5" y="174.9">3V3</text>
<text x="25.4" y="190.2">GND</text>
<text x="124.5" y="190.2">GND</text>
</g>
<g font-size="1.8" fill="#aaa">
<text x="46.9" y="20.1">1</text>
<text x="46.9" y="22.6">3</text>
<text x="55.8" y="20.1">2</text>
<text x="55.8" y="22.6">4</text>
<text x="135.8" y="20.1">1</text>
<text x="135.8" y="22.6">3</text>
<text x="144.7" y="20.1">2</text>
<text x="144.7" y="22.6">4</text>
<text x="46.9" y="25.1">5</text>
<text x="46.9" y="27.7">7</text>
<text x="55.8" y="25.1">6</text>
<text x="55.8" y="27.7">8</text>
<text x="135.8" y="25.1">5</text>
<text x="135.8" y="27.7">7</text>
<text x="144.7" y="25.1">6</text>
<text x="144.7" y="27.7">8</text>
<text x="46.3" y="32.8">11</text>
<text x="46.3" y="35.3">13</text>
<text x="46.9" y="30.2">9</text>
<text x="55.2" y="30.2">10</text>
<text x="55.2" y="32.8">12</text>
<text x="55.2" y="35.3">14</text>
<text x="135.2" y="32.8">11</text>
<text x="135.2" y="35.3">13</text>
<text x="135.8" y="30.2">9</text>
<text x="144.1" y="30.2">10</text>
<text x="144.1" y="32.8">12</text>
<text x="144.1" y="35.3">14</text>
<text x="64.7" y="111.5">2</text>
<text x="64.7" y="114">1</text>
<text x="64.7" y="124.2">2</text>
<text x="64.7" y="126.7">1</text>
<text x="64.7" y="136.9">2</text>
<text x="64.7" y="139.4">1</text>
<text x="64.7" y="149.6">2</text>
<text x="64.7" y="152.1">1</text>
</g>
<g font-size="1.8" fill="#006464">
<text x="204.5" y="40.2">100nF</text>
<text x="204.5" y="37.7">C16</text>
<text x="136.8" y="59.3">MAX3232</text>
<text x="136.8" y="56.7">U2</text>
<text x="228.4" y="54.2">D4 BAV99</text>
<text x="120.4" y="64.4">C1+</text>
<text x="135.5" y="65.8" transform="rotate(-90 135.5 65.8)">VCC</text>
<text x="144.6" y="64.4">C2+</text>
<text x="60.6" y="69.4">U1</text>
<text x="60.6" y="72">SN65HVD230</text>
<text x="108" y="66.9">C1</text>
<text x="108" y="69.4">100nF</text>
<text x="120.4" y="72">C1-</text>
<text x="144.6" y="72">C2-</text>
<text x="158.8" y="66.9">C2</text>
<text x="158.8" y="69.4">100nF</text>
<text x="232.4" y="70.7">20K</text>
<text x="242.6" y="70.7">100nF</text>
<text x="242.6" y="68.2">C15</text>
<text x="51.8" y="77.1">D</text>
<text x="144.8" y="77.1">VS+</text>
<text x="156.1" y="75.8">C3</text>
<text x="161.3" y="75.8">100nF</text>
<text x="16.5" y="80.9">100nF</text>
<text x="16.5" y="78.3">C11</text>
<text x="51.8" y="79.6">R</text>
<text x="51.8" y="82.1">Vref</text>
<text x="59.3" y="78.5" transform="rotate(-90 59.3 78.5)">VCC</text>
<text x="59.8" y="79.6">CANH</text>
<text x="60.1" y="82.1">CANL</text>
<text x="82.6" y="82.1">120R</text>
<text x="156.1" y="83.4">C4</text>
<text x="161.3" y="83.4">100nF</text>
<text x="228.4" y="79.6">D2 BAV99</text>
<text x="51.8" y="84.7">Rs</text>
<text x="59.3" y="85.3" transform="rotate(-90 59.3 85.3)">GND</text>
<text x="95.3" y="88.5">100nF</text>
<text x="95.3" y="86">C12</text>
<text x="120.4" y="89.8">T1IN</text>
<text x="142.8" y="89.8">T1OUT</text>
<text x="144.8" y="84.7">VS-</text>
<text x="120.4" y="94.8">T2IN</text>
<text x="142.8" y="94.8">T2OUT</text>
<text x="242.6" y="93.6">C13</text>
<text x="120.4" y="99.9">R1OUT</text>
<text x="144.2" y="99.9">R1IN</text>
<text x="232.4" y="96.1">20K</text>
<text x="242.6" y="96.1">100nF</text>
<text x="120.4" y="105">R2OUT</text>
<text x="144.2" y="105">R2IN</text>
<text x="228.4" y="105">D3 BAV99</text>
<text x="135.5" y="110.7" transform="rotate(-90 135.5 110.7)">GND</text>
<text x="242.6" y="119">C14</text>
<text x="232.4" y="121.5">20K</text>
<text x="242.6" y="121.5">100nF</text>
<text x="62.1" y="172.3">C5</text>
<text x="67.3" y="172.3">130pF</text>
<text x="58.2" y="174.9">U3</text>
<text x="58.9" y="178.7">BST</text>
<text x="68.6" y="174.9">MP1584</text>
<text x="70.3" y="178.7">SW</text>
<text x="92.6" y="177.4">D1</text>
<text x="31.8" y="185">C9</text>
<text x="39.4" y="185">C7</text>
<text x="58.9" y="181.2">VIN</text>
<text x="58.9" y="183.7">FREQ</text>
<text x="67.6" y="183.7">COMP</text>
<text x="70.5" y="181.2">EN</text>
<text x="79.9" y="182.5">C6</text>
<text x="85.1" y="182.5">130pF</text>
<text x="110.5" y="185">C8</text>
<text x="120.7" y="185">C10</text>
<text x="31.8" y="187.6">8uF</text>
<text x="39.4" y="187.6">130pF</text>
<text x="58.9" y="186.3">GND</text>
<text x="70.6" y="186.3">FB</text>
<text x="110.5" y="187.6">130pF</text>
<text x="120.7" y="187.6">8uF</text>
</g>
<g font-size="1.8" fill="#a90000">
<text x="134.4" y="59.7" transform="rotate(-90 134.4 59.7)">16</text>
<text x="224.1" y="55.6">2</text>
<text x="236.8" y="55.6">1</text>
<text x="116.1" y="63.2">1</text>
<text x="151.7" y="63.2">4</text>
<text x="230.9" y="60.4" transform="rotate(-90 230.9 60.4)">3</text>
<text x="116.1" y="70.9">3</text>
<text x="151.7" y="70.9">5</text>
<text x="48.8" y="75.9">1</text>
<text x="58.2" y="73.1" transform="rotate(-90 58.2 73.1)">3</text>
<text x="151.7" y="75.9">2</text>
<text x="48.8" y="78.5">4</text>
<text x="48.8" y="81">5</text>
<text x="48.8" y="83.6">8</text>
<text x="66.6" y="78.5">7</text>
<text x="66.6" y="81">6</text>
<text x="151.7" y="83.6">6</text>
<text x="224.1" y="81">2</text>
<text x="236.8" y="81">1</text>
<text x="58.2" y="88.3" transform="rotate(-90 58.2 88.3)">2</text>
<text x="115.5" y="88.6">11</text>
<text x="151.1" y="88.6">14</text>
<text x="230.9" y="85.8" transform="rotate(-90 230.9 85.8)">3</text>
<text x="115.5" y="93.7">10</text>
<text x="151.7" y="93.7">7</text>
<text x="115.5" y="98.8">12</text>
<text x="151.1" y="98.8">13</text>
<text x="116.1" y="103.9">9</text>
<text x="151.7" y="103.9">8</text>
<text x="224.1" y="106.4">2</text>
<text x="236.8" y="106.4">1</text>
<text x="230.9" y="111.2" transform="rotate(-90 230.9 111.2)">3</text>
<text x="134.4" y="115.6" transform="rotate(-90 134.4 115.6)">15</text>
<text x="56.4" y="177.5">8</text>
<text x="74.2" y="177.5">1</text>
<text x="56.4" y="180.1">7</text>
<text x="56.4" y="185.2">5</text>
<text x="74.2" y="180.1">2</text>
<text x="74.2" y="182.6">3</text>
<text x="74.2" y="185.2">4</text>
</g>
<g font-size="1.4" fill="#006464">
<text x="221.6" y="63">R15</text>
<text x="231.8" y="63">R17</text>
<text x="232.4" y="68">R16</text>
<text x="16.9" y="83.3">R2</text>
<text x="82.5" y="79.5">R1</text>
<text x="222.6" y="88.4">R9</text>
<text x="231.8" y="88.4">R11</text>
<text x="232.4" y="93.4">R10</text>
<text x="221.6" y="113.8">R12</text>
<text x="231.8" y="113.8">R14</text>
<text x="232.4" y="118.8">R13</text>
<text x="62.6" y="169.6">R4</text>
<text x="93.1" y="179.8">R5</text>
<text x="47.3" y="182.3">R3</text>
<text x="93.1" y="184.9">R7</text>
<text x="93.1" y="182.3">R6</text>
<text x="93.1" y="187.4">R8</text>
</g>
</svg>
